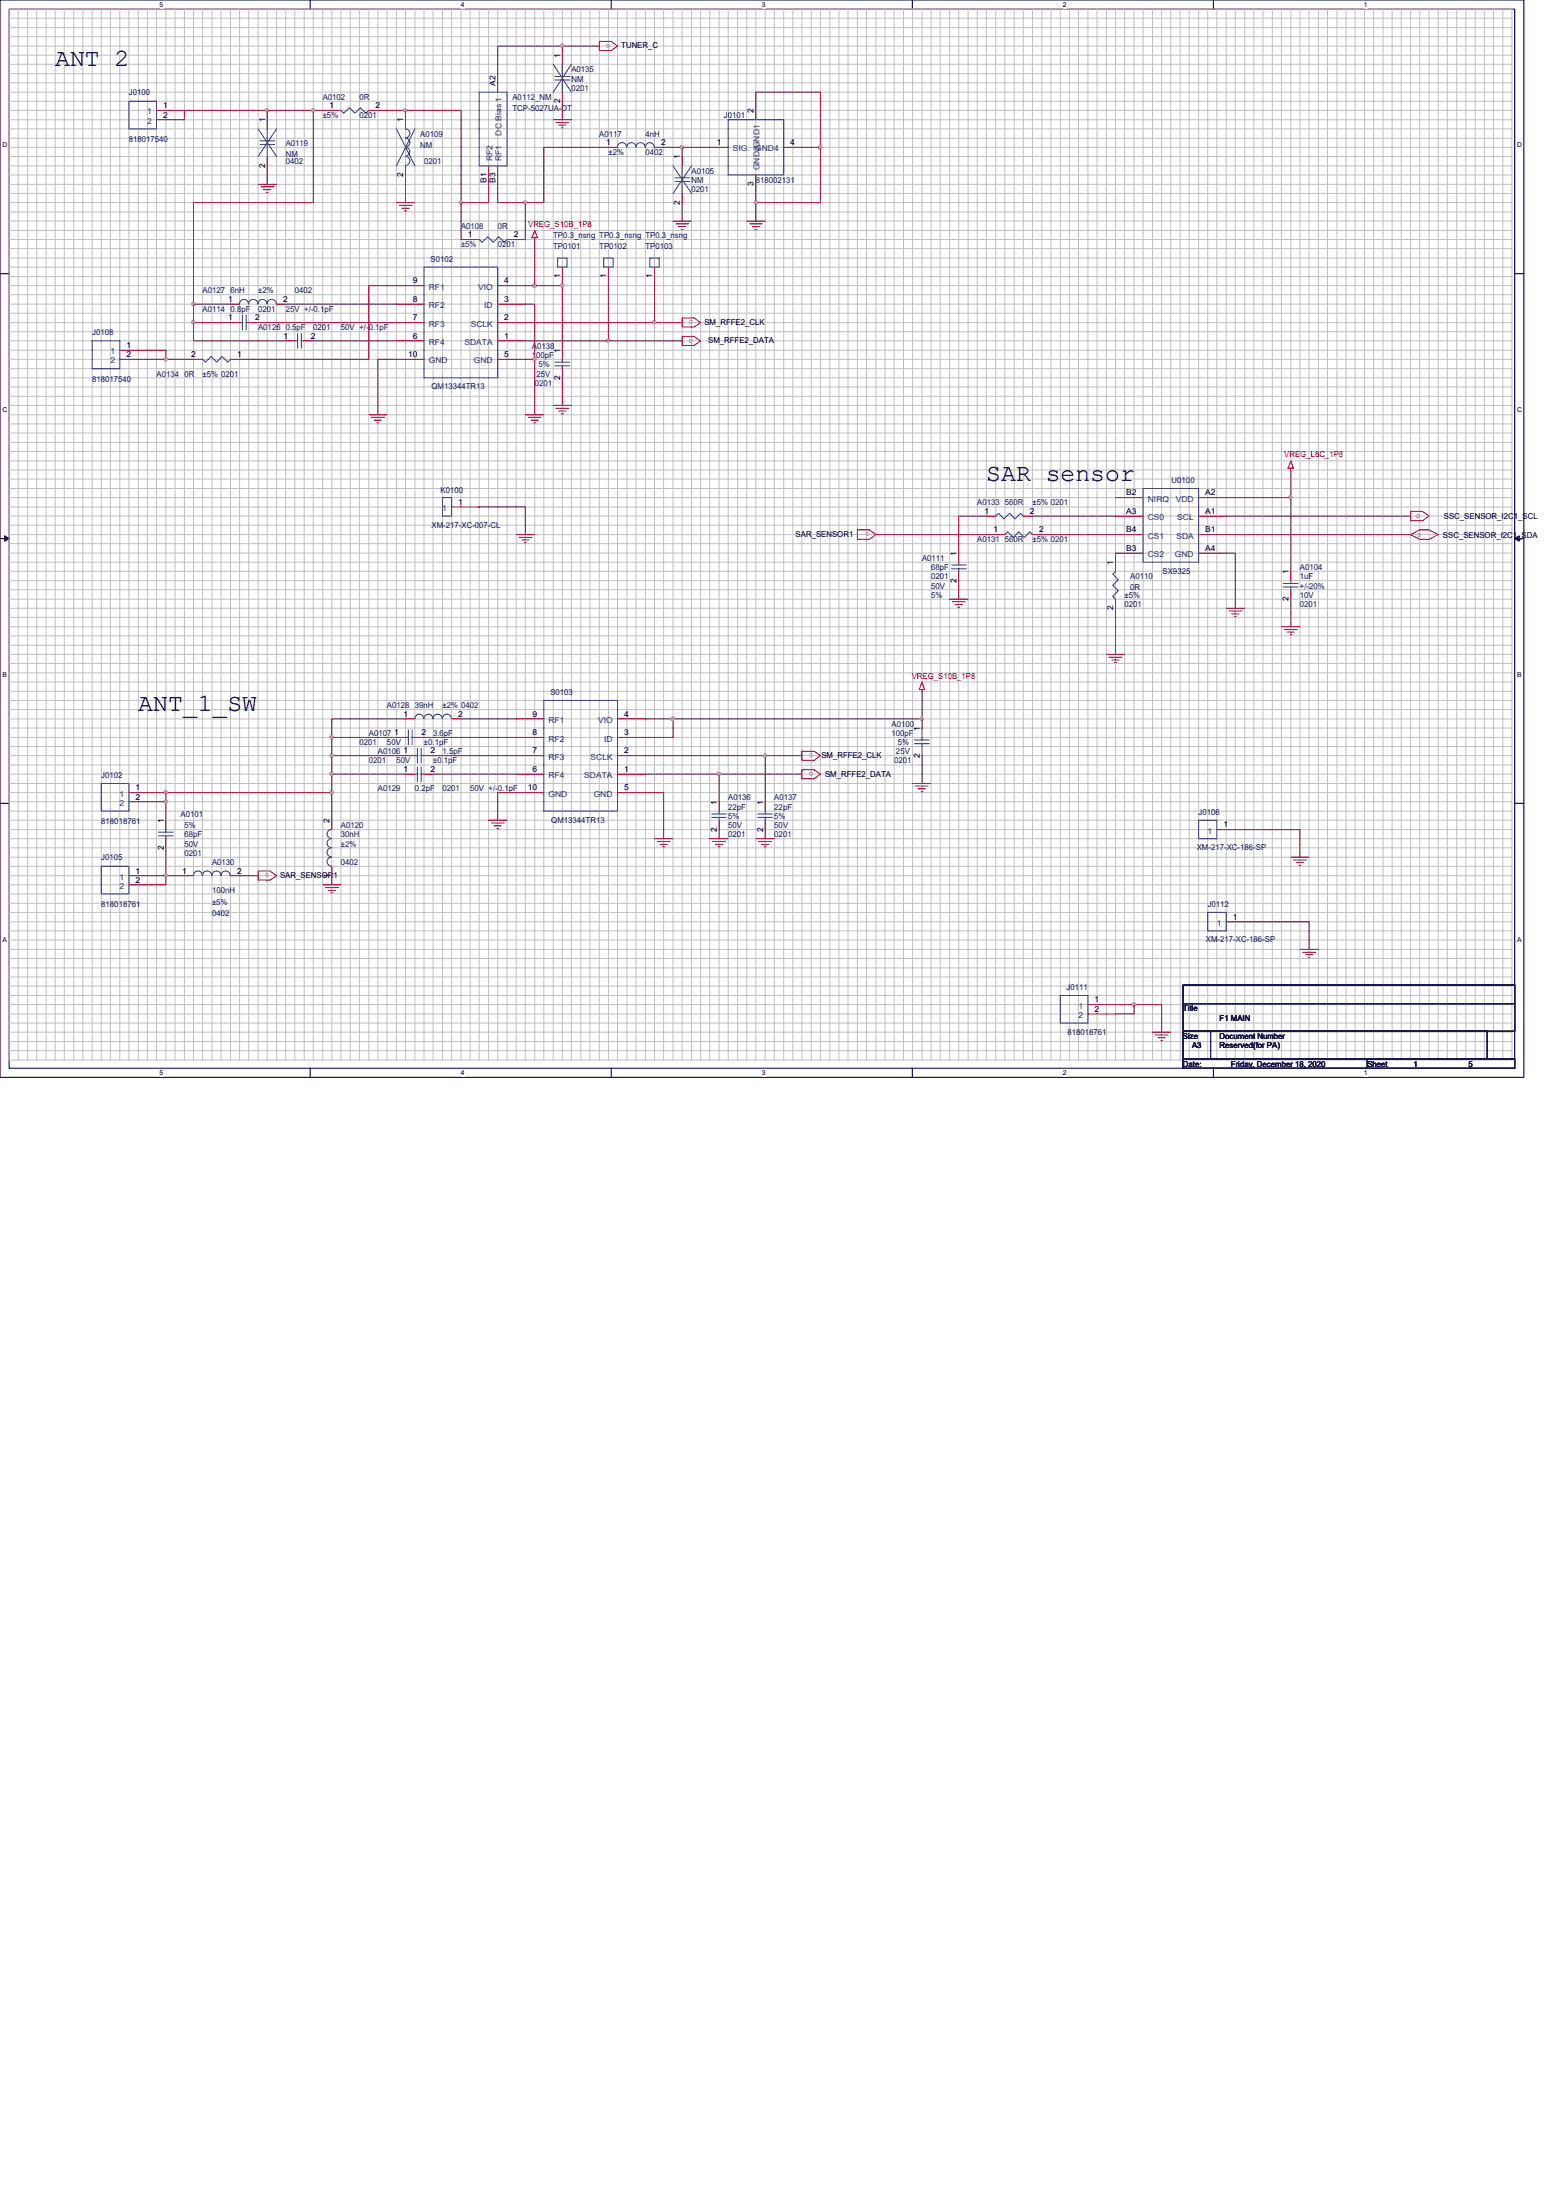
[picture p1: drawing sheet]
<svg xmlns="http://www.w3.org/2000/svg" width="210mm" height="297mm" viewBox="0 0 210 297" stroke-linecap="round" stroke-linejoin="round" font-family="sans-serif">
<path d="M0 0h205.7v145.5h-205.7zM1.2 1.2h203.3v143h-203.3z" fill="none" stroke="#000" stroke-width=".13"/>
<g fill="#fff">
<path d="M21.5 .1h.6v1h-.6z"/>
<path d="M21.5 144.4h.6v1h-.6z"/>
</g>
<path d="M41.9 0v1.2M41.9 144.2v1.3" fill="none" stroke="#000" stroke-width=".13"/>
<g fill="#fff">
<path d="M62.2 .1h.5v1h-.5z"/>
<path d="M62.2 144.4h.5v1h-.5z"/>
</g>
<path d="M82.5 0v1.2M82.5 144.2v1.3" fill="none" stroke="#000" stroke-width=".13"/>
<g fill="#fff">
<path d="M102.8 .1h.5v1h-.5z"/>
<path d="M102.8 144.4h.5v1h-.5z"/>
</g>
<path d="M123.1 0v1.2M123.1 144.2v1.3" fill="none" stroke="#000" stroke-width=".13"/>
<g fill="#fff">
<path d="M143.5 .1h.5v1h-.5z"/>
<path d="M143.5 144.4h.5v1h-.5z"/>
</g>
<path d="M163.8 0v1.2M163.8 144.2v1.3" fill="none" stroke="#000" stroke-width=".13"/>
<g fill="#fff">
<path d="M184.1 .1h.5v1h-.5z"/>
<path d="M184.1 144.4h.5v1h-.5z"/>
<path d="M.3 19.1h.7v1h-.7z"/>
<path d="M204.8 19.1h.6v1h-.6z"/>
<path d="M.3 54.8h.7v1h-.7z"/>
<path d="M204.8 54.8h.6v1h-.6z"/>
</g>
<path d="M0 37h1.2M204.5 37h1.2" fill="none" stroke="#000" stroke-width=".13"/>
<g fill="#fff">
<path d="M.3 90.6h.6v1h-.6z"/>
<path d="M204.8 90.6h.6v1h-.6z"/>
</g>
<path d="M0 72.7h1.2M.6 72.3l.6 .4-.6 .4zM204.5 72.7l.6-.4v.8zM204.5 72.7h1.2" fill="none" stroke="#000" stroke-width=".13"/>
<path d="M.6 72.3l.6 .4-.6 .4zM204.5 72.7l.6-.4v.8z" fill="#000"/>
<g fill="#fff">
<path d="M.3 126.3h.6v1h-.6z"/>
<path d="M204.8 126.3h.6v1h-.6z"/>
</g>
<path d="M0 108.5h1.2M204.5 108.5h1.2M159.7 133h44.8v2.5h-44.8zM159.7 135.5h44.8v3.7h-44.8zM159.7 139.2h3.7v3.8h-3.7zM163.4 139.2h37.3v3.8h-37.3zM159.7 143h24.9v1.2h-24.9zM184.6 143h19.9v1.2h-19.9z" fill="none" stroke="#000" stroke-width=".13"/>
<g fill="none" stroke="#c0c0c0" stroke-width=".13">
<path d="M1.2 1.2h202.9v141.9h-202.9zM1.2 2.5h202.9M1.2 3.7h202.9M1.2 5h202.9M1.2 6.2h202.9M1.2 7.5h202.9M1.2 8.7h202.9M1.2 9.9h202.9M1.2 11.2h202.9M1.2 12.4h202.9M1.2 13.7h202.9M1.2 14.9h202.9"/>
<path d="M1.2 16.2h202.9M1.2 17.4h202.9M1.2 18.7h202.9M1.2 19.9h202.9M2.5 1.2v141.9M3.7 1.2v141.9M5 1.2v141.9M6.2 1.2v141.9M7.5 1.2v141.9M8.7 1.2v141.9M9.9 1.2v141.9M11.2 1.2v141.9"/>
<path d="M12.4 1.2v141.9M13.7 1.2v141.9M14.9 1.2v141.9M16.2 1.2v141.9M17.4 1.2v141.9M18.7 1.2v141.9M19.9 1.2v141.9M21.1 1.2v141.9M22.4 1.2v141.9M23.6 1.2v141.9M24.9 1.2v141.9M26.1 1.2v141.9"/>
<path d="M27.3 1.2v141.9M28.6 1.2v141.9M29.8 1.2v141.9M31.1 1.2v141.9M32.3 1.2v141.9M33.6 1.2v141.9M34.8 1.2v141.9M36.1 1.2v141.9M37.3 1.2v141.9M38.6 1.2v141.9M39.8 1.2v141.9M41.1 1.2v141.9"/>
<path d="M42.3 1.2v141.9M43.6 1.2v141.9M44.8 1.2v141.9M46 1.2v141.9M47.3 1.2v141.9M48.5 1.2v141.9M49.8 1.2v141.9M51 1.2v141.9M52.2 1.2v141.9M53.5 1.2v141.9M54.7 1.2v141.9M56 1.2v141.9"/>
<path d="M57.2 1.2v141.9M58.5 1.2v141.9M59.7 1.2v141.9M61 1.2v141.9M62.2 1.2v141.9M63.5 1.2v141.9M64.7 1.2v141.9M66 1.2v141.9M67.2 1.2v141.9M68.5 1.2v141.9M69.7 1.2v141.9M70.9 1.2v141.9"/>
<path d="M72.2 1.2v141.9M73.4 1.2v141.9M74.7 1.2v141.9M75.9 1.2v141.9M77.1 1.2v141.9M78.4 1.2v141.9M79.6 1.2v141.9M80.9 1.2v141.9M82.1 1.2v141.9M83.4 1.2v141.9M84.6 1.2v141.9M85.9 1.2v141.9"/>
<path d="M87.1 1.2v141.9M88.3 1.2v141.9M89.6 1.2v141.9M90.8 1.2v141.9M92.1 1.2v141.9M93.3 1.2v141.9M94.6 1.2v141.9M95.8 1.2v141.9M97.1 1.2v141.9M98.3 1.2v141.9M99.6 1.2v141.9M100.8 1.2v141.9"/>
<path d="M102 1.2v141.9M103.3 1.2v141.9M104.5 1.2v141.9M105.8 1.2v141.9M107 1.2v141.9M108.2 1.2v141.9M109.5 1.2v141.9M110.7 1.2v141.9M112 1.2v141.9M113.2 1.2v141.9M114.5 1.2v141.9M115.7 1.2v141.9"/>
<path d="M117 1.2v141.9M118.2 1.2v141.9M119.5 1.2v141.9M120.7 1.2v141.9M122 1.2v141.9M123.2 1.2v141.9M124.5 1.2v141.9M125.7 1.2v141.9M126.9 1.2v141.9M128.2 1.2v141.9M129.4 1.2v141.9M130.7 1.2v141.9"/>
<path d="M131.9 1.2v141.9M133.1 1.2v141.9M134.4 1.2v141.9M135.6 1.2v141.9M136.9 1.2v141.9M138.1 1.2v141.9M139.4 1.2v141.9M140.6 1.2v141.9M141.9 1.2v141.9M143.1 1.2v141.9M144.4 1.2v141.9M145.6 1.2v141.9"/>
<path d="M146.9 1.2v141.9M148.1 1.2v141.9M149.4 1.2v141.9M150.6 1.2v141.9M151.8 1.2v141.9M153.1 1.2v141.9M154.3 1.2v141.9M155.6 1.2v141.9M156.8 1.2v141.9M158 1.2v141.9M159.3 1.2v141.9M160.5 1.2v141.9"/>
<path d="M161.8 1.2v141.9M163 1.2v141.9M164.3 1.2v141.9M165.5 1.2v141.9M166.8 1.2v141.9M168 1.2v141.9M169.2 1.2v141.9M170.5 1.2v141.9M171.7 1.2v141.9M173 1.2v141.9M174.2 1.2v141.9M175.5 1.2v141.9"/>
<path d="M176.7 1.2v141.9M178 1.2v141.9M179.2 1.2v141.9M180.5 1.2v141.9M181.7 1.2v141.9M182.9 1.2v141.9M184.2 1.2v141.9M185.4 1.2v141.9M186.7 1.2v141.9M187.9 1.2v141.9M189.1 1.2v141.9M190.4 1.2v141.9"/>
<path d="M191.6 1.2v141.9M192.9 1.2v141.9M194.1 1.2v141.9M195.4 1.2v141.9M196.6 1.2v141.9M197.9 1.2v141.9M199.1 1.2v141.9M200.4 1.2v141.9M201.6 1.2v141.9M202.9 1.2v141.9M1.2 21.1h202.9M1.2 22.4h202.9"/>
<path d="M1.2 23.6h202.9M1.2 24.9h202.9M1.2 26.1h202.9M1.2 27.3h202.9M1.2 28.6h202.9M1.2 29.8h202.9M1.2 31.1h202.9M1.2 32.3h202.9M1.2 33.6h202.9M1.2 34.8h202.9M1.2 36.1h202.9M1.2 37.3h202.9"/>
<path d="M1.2 38.6h202.9M1.2 39.8h202.9M1.2 41.1h202.9M1.2 42.3h202.9M1.2 43.6h202.9M1.2 44.8h202.9M1.2 46h202.9M1.2 47.3h202.9M1.2 48.5h202.9M1.2 49.8h202.9M1.2 51h202.9M1.2 52.2h202.9"/>
<path d="M1.2 53.5h202.9M1.2 54.7h202.9M1.2 56h202.9M1.2 57.2h202.9M1.2 58.5h202.9M1.2 59.7h202.9M1.2 61h202.9M1.2 62.2h202.9M1.2 63.5h202.9M1.2 64.7h202.9M1.2 66h202.9M1.2 67.2h202.9"/>
<path d="M1.2 68.5h202.9M1.2 69.7h202.9M1.2 70.9h202.9M1.2 72.2h202.9M1.2 73.4h202.9M1.2 74.7h202.9M1.2 75.9h202.9M1.2 77.1h202.9M1.2 78.4h202.9M1.2 79.6h202.9M1.2 80.9h202.9M1.2 82.1h202.9"/>
<path d="M1.2 83.4h202.9M1.2 84.6h202.9M1.2 85.9h202.9M1.2 87.1h202.9M1.2 88.3h202.9M1.2 89.6h202.9M1.2 90.8h202.9M1.2 92.1h202.9M1.2 93.3h202.9M1.2 94.6h202.9M1.2 95.8h202.9M1.2 97.1h202.9"/>
<path d="M1.2 98.3h202.9M1.2 99.6h202.9M1.2 100.8h202.9M1.2 102h202.9M1.2 103.3h202.9M1.2 104.5h202.9M1.2 105.8h202.9M1.2 107h202.9M1.2 108.2h202.9M1.2 109.5h202.9M1.2 110.7h202.9M1.2 112h202.9"/>
<path d="M1.2 113.2h202.9M1.2 114.5h202.9M1.2 115.7h202.9M1.2 117h202.9M1.2 118.2h202.9M1.2 119.5h202.9M1.2 120.7h202.9M1.2 122h202.9M1.2 123.2h202.9M1.2 124.5h202.9M1.2 125.7h202.9M1.2 126.9h202.9"/>
<path d="M1.2 128.2h202.9M1.2 129.4h202.9M1.2 130.7h202.9M1.2 131.9h202.9M1.2 133.1h202.9M1.2 134.4h202.9M1.2 135.6h202.9M1.2 136.9h202.9M1.2 138.1h202.9M1.2 139.4h202.9M1.2 140.6h202.9M1.2 141.9h202.9"/>
</g>
<g fill="none" stroke="#f00" stroke-width=".13">
<path d="M21.1 14.9h3.8M21.1 16.2h3.8M36.1 16.2v1.2M44.8 14.9h1.2M49.8 14.9h1.2M54.7 16.2v1.2M67.2 8.7v3.7M74.7 16.2h2.4M75 16.6h1.8M75.4 16.9h1M75.8 17.3h.2M75.9 7.5v1.2"/>
<path d="M75.9 12.4v1.3M80.9 5.6h1.6l.9 .6-.9 .6h-1.6zM82.1 19.9h1.3M88.3 19.9h1.3M97.1 19.9h1.2M102 14.9v1.3M105.8 19.9h1.2M34.8 24.9h2.5M35.2 25.2h1.8M35.6 25.6h1M35.9 26h.3M36.1 21.1v1.3"/>
<path d="M53.5 27.3h2.5M53.5 38.6h3.7M53.9 27.7h1.7M54.2 28.1h1M54.6 28.5h.3M54.7 22.4v1.2M63.5 32.3h1.2M66 22.4v3.7M67.2 22.4v3.7M67.2 38.6h3.7M68.5 32.3h1.2M72.2 31.1l.4 1h-.8z"/>
<path d="M72.2 32.1v.2M75.9 36.1v1.2M82.1 36.1v1.2M88.3 36.1v1.2M90.8 29.8h2.5M91.2 30.2h1.8M91.6 30.6h1M91.9 31h.3M92.1 21.1v1.3M92.1 26.1v1.2M100.8 29.8h2.5M101.2 30.2h1.7"/>
<path d="M101.6 30.6h.9M101.9 31h.3M102 23.6v1.3M16.2 47.3h3.7M16.2 48.5h3.7M26.1 48.5h1.2M31.1 48.5h1.2M31.1 41.1h1.2M31.1 43.6h1.2M33.6 43.6h1.2M37.3 41.1h1.3M38.6 46h1.2"/>
<path d="M41.1 46h1.2M49.8 56h2.4M50.1 56.3h1.8M50.5 56.7h1M50.9 57.1h.2M53.5 46h3.7M53.5 43.6h3.7M53.5 41.1h3.7M53.5 48.5h3.7M67.2 46h3.7M67.2 43.6h3.7M67.2 48.5h3.7"/>
<path d="M67.2 41.1h3.7M70.9 56h2.5M71.3 56.3h1.7M71.7 56.7h1M72.1 57.1h.2M74.7 54.7h2.4M75 55.1h1.8M75.4 55.5h1M75.8 55.9h.2M75.9 47.3v1.2M75.9 49.8v1.2M92.1 42.9h1.6l.9 .7-.9 .6h-1.6z"/>
<path d="M92.1 45.4h1.6l.9 .6-.9 .7h-1.6zM61 68.5h3.7M69.7 72.2h2.5M70.1 72.6h1.7M70.4 72.9h1M70.8 73.3h.2M115.7 71.5h1.6l.9 .7-.9 .6h-1.6zM129.4 74.7v1.2M129.4 77.1v1.3M133.1 69.7h1.3M134.4 72.2h1.2M138.1 69.7h1.3"/>
<path d="M139.4 72.2h1.2M150.6 69.7h3.7M150.6 67.2h3.7M150.6 74.7h3.7M150.6 72.2h3.7M150.6 75.9v1.2M161.8 69.7h3.7M161.8 67.2h3.7M161.8 74.7h3.7M161.8 72.2h3.7M174.2 62.2l.4 1h-.7zM174.2 63.2v.3"/>
<path d="M174.2 77.1v1.3M174.2 79.6v1.3M190.4 69h1.6l.9 .7-.9 .6h-1.6zM190.4 72.2l1.2-.7h1.3l1.2 .7-1.2 .6h-1.3zM53.5 99.6h1.2M54.7 97.1h1.3M56 99.6h1.2M61 97.1h1.2M69.7 99.6h3.7M69.7 97.1h3.7M83.4 97.1h3.7M83.4 99.6h3.7"/>
<path d="M124.5 93.1v.2M124.5 98.3v1.3M124.5 92.1l.3 1h-.7zM128.2 80.9h2.5M128.6 81.2h1.7M128.9 81.6h1M129.3 82h.2M149.4 88.3h2.4M149.7 88.7h1.8M150.1 89.1h1M150.5 89.5h.2M150.6 80.9v1.2"/>
<path d="M165.5 82.1h2.5M165.9 82.5h1.7M166.2 82.9h1.1M166.6 83.2h.3M173 84.6h2.5M173.4 85h1.7M173.7 85.3h1M174.1 85.7h.3M17.4 107h3.7M17.4 108.2h3.7M17.4 118.2h3.7M17.4 119.5h3.7"/>
<path d="M22.4 110.7v1.3M22.4 113.2v1.3M24.9 118.2h1.2M31.1 118.2h1.2M34.8 117.6h1.6l.9 .6-.9 .6h-1.6zM43.6 119.5h2.4M43.9 119.8h1.8M44.8 117v1.2M44.8 110.7v1.3M54.7 102h1.3M54.7 104.5h1.3M57.2 102h1.3"/>
<path d="M57.2 104.5h1.3M66 110.7h2.5M66.3 111.1h1.8M66.7 111.5h1M67.1 111.9h.2M69.7 104.5h3.7M69.7 102h3.7M69.7 107h3.7M83.4 104.5h3.7M83.4 102h3.7M83.4 107h3.7M88.3 113.2h2.5"/>
<path d="M88.7 113.6h1.8M89.1 114h1M89.5 114.3h.2M95.8 113.2h2.5M96.2 113.6h1.7M96.6 114h1M96.9 114.3h.3M97.1 108.2v1.3M97.1 110.7v1.3M102 113.2h2.5M102.4 113.6h1.7M102.8 114h1"/>
<path d="M103.2 114.3h.2M103.3 108.2v1.3M103.3 110.7v1.3M108.2 101.4h1.7l.8 .6-.8 .7h-1.7zM108.2 103.9h1.7l.8 .6-.8 .7h-1.7zM123.2 105.8h2.5M123.6 106.1h1.7M124 106.5h.9M124.3 106.9h.3M124.5 100.8v1.2M164.3 112h3.7M174.2 115.7h2.5"/>
<path d="M174.6 116.1h1.8M175 116.5h1M175.3 116.8h.3M44.3 120.2h1M44.7 120.6h.2M146.9 135.6h3.7M146.9 136.9h3.7M155.6 139.4h2.4M155.9 139.7h1.8M165.5 124.5h3.7M175.5 128.2h2.5M175.9 128.6h1.7"/>
<path d="M176.2 128.9h1M176.6 129.3h.2M156.3 140.1h1M156.7 140.5h.2"/>
</g>
<g fill="none" stroke="#00f" stroke-width=".13">
<path d="M17.4 13.7h3.7v3.7h-3.7zM34.8 17.4l2.5 3.7M35.1 19h2M35.1 19.5h2M36.1 17.4v1.6M36.1 19.5v1.6M37.3 17.4l-2.5 3.7M46 14.9l.4 .4 .8-.7 .7 .7 .7-.7 .8 .7 .4-.4M53.5 17.4l2.5 5M54.7 17.4a.61 .61 0 0 1 .6 .6 .61 .61 0 0 1-.6 .6M54.7 18.7a.59 .59 0 0 1 .6 .6 .59 .59 0 0 1-.6 .6M54.7 19.9a.59 .59 0 0 1 .6 .6 .59 .59 0 0 1-.6 .6"/>
<path d="M56 17.4l-2.5 5M64.7 12.4h3.8v10h-3.8zM74.7 8.7l2.4 3.7M74.9 10.3h2M74.9 10.8h2M75.9 8.7v1.6M75.9 10.8v1.6M77.1 8.7l-2.4 3.7M84.6 19.9a.61 .61 0 0 0-.7-.6 .61 .61 0 0 0-.5 .6M85.8 19.9a.59 .59 0 0 0-.6-.6 .59 .59 0 0 0-.6 .6M87.1 19.9a.61 .61 0 0 0-.7-.6 .61 .61 0 0 0-.5 .6M88.3 19.9a.59 .59 0 0 0-.6-.6 .59 .59 0 0 0-.6 .6"/>
<path d="M98.3 16.2h7.5v7.4h-7.5zM54.7 21.1a.61 .61 0 0 1 .6 .6 .61 .61 0 0 1-.6 .7M57.2 36.1h10v14.9h-10zM64.7 32.3l.4 .4 .7-.7 .8 .7 .7-.7 .8 .7 .4-.4M75.3 34.8h1.2v1.3h-1.2zM81.5 34.8h1.3v1.3h-1.3zM87.7 34.8h1.3v1.3h-1.3zM90.8 22.4l2.5 3.7M91.1 24h2M91.1 24.5h2M92.1 22.4v1.6M92.1 24.5v1.6"/>
<path d="M93.3 22.4l-2.5 3.7M12.4 46h3.8v3.8h-3.8zM27.3 48.5l.4 .4 .8-.8 .8 .8 .7-.8 .7 .8 .4-.4M32.3 43.6h.4M32.7 42.5v2M33.2 42.5v2M33.2 43.6h.4M33.5 41a.59 .59 0 0 0-.6-.6 .59 .59 0 0 0-.6 .7M34.8 41a.61 .61 0 0 0-.6-.6 .61 .61 0 0 0-.6 .7M36 41a.59 .59 0 0 0-.6-.6 .59 .59 0 0 0-.6 .7M37.3 41a.61 .61 0 0 0-.6-.6 .61 .61 0 0 0-.6 .7M39.8 46h.4"/>
<path d="M40.2 45v2M40.7 45v2M40.7 46h.4M74.9 48.9h2M74.9 49.4h2M75.9 48.5v.4M75.9 49.4v.4M59.7 67.2h1.3v2.5h-1.3zM128.4 76.3h2M128.4 76.8h2M129.4 75.9v.4M129.4 76.8v.3"/>
<path d="M134.4 69.7l.4-.4 .7 .8 .8-.8 .7 .8 .8-.8 .3 .4M135.6 72.2l.4-.4 .8 .8 .7-.8 .8 .8 .7-.8 .4 .4M150.6 77.1l-.4 .4 .8 .8-.8 .7 .8 .8-.8 .7 .4 .4M154.3 66h7.5v9.9h-7.5zM173.2 78.8h2M173.2 79.2h2M174.2 78.4v.4M174.2 79.2v.4M54.7 99.6h.4M55.1 98.6v1.9M55.6 98.6v1.9M55.6 99.6h.4"/>
<path d="M57.2 97a.59 .59 0 0 0-.6-.6 .59 .59 0 0 0-.6 .7M58.4 97a.59 .59 0 0 0-.6-.6 .59 .59 0 0 0-.6 .7M59.7 97a.61 .61 0 0 0-.6-.6 .61 .61 0 0 0-.6 .7M60.9 97a.59 .59 0 0 0-.6-.6 .59 .59 0 0 0-.6 .7M73.4 94.6h10v14.9h-10zM123.4 99.9h2M124.5 99.6v.3M13.7 105.8h3.7v3.7h-3.7zM13.7 117h3.7v3.7h-3.7zM21.4 112.4h2M21.4 112.9h2M22.4 112v.4"/>
<path d="M22.4 112.9v.3M27.3 118.2a.57 .57 0 0 0-.6-.6 .57 .57 0 0 0-.6 .6M28.5 118.2a.59 .59 0 0 0-.6-.6 .59 .59 0 0 0-.6 .6M29.8 118.2a.57 .57 0 0 0-.6-.6 .57 .57 0 0 0-.6 .6M31 118.2a.59 .59 0 0 0-.6-.6 .59 .59 0 0 0-.6 .6M44.8 115.7a.59 .59 0 0 0-.6 .6 .59 .59 0 0 0 .5 .6M44.8 114.5a.61 .61 0 0 0-.6 .6 .61 .61 0 0 0 .5 .6M44.8 113.2a.59 .59 0 0 0-.6 .6 .59 .59 0 0 0 .5 .6M44.8 112a.59 .59 0 0 0-.6 .6 .59 .59 0 0 0 .5 .6M56 102h.3M56 104.5h.3M56.3 101v2"/>
<path d="M56.3 103.5v2M56.9 101v2M56.9 102h.3M56.9 103.5v2M56.9 104.5h.3M96.1 109.9h1.9M96.1 110.4h1.9M97.1 109.5v.4M97.1 110.4v.3M102.3 109.9h2M102.3 110.4h2M103.3 109.5v.4"/>
<path d="M103.3 110.4v.3M123.4 100.4h2M124.5 100.4v.4M161.8 110.7h2.5v2.5h-2.5zM143.1 134.4h3.8v3.7h-3.8zM163 123.2h2.5v2.5h-2.5z"/>
</g>
<path d="M75.9 6.2h-8.7v2.5M75.9 6.2v1.3M75.9 6.2h5" fill="none" stroke="#800040" stroke-width=".13"/>
<path d="M75.7 6h.3l.1 .2-.1 .1-.1 .1-.2-.1z" fill-rule="evenodd" fill="#f0f"/>
<path d="M75.7 6h.3l.1 .2-.1 .1-.1 .1-.2-.1z" fill="none" stroke="#f0f" stroke-width=".13"/>
<path d="M75.9 13.7v2.5M102 14.9v-2.5h8.7v7.5" fill="none" stroke="#800040" stroke-width=".13"/>
<path d="M110.5 19.7h.4l.1 .2-.1 .1-.2 .1-.2-.1z" fill-rule="evenodd" fill="#f0f"/>
<path d="M110.5 19.7h.4l.1 .2-.1 .1-.2 .1-.2-.1z" fill="none" stroke="#f0f" stroke-width=".13"/>
<path d="M36.1 14.9h-11.2v1.3" fill="none" stroke="#800040" stroke-width=".13"/>
<path d="M35.9 14.7h.3l.1 .2-.1 .1-.2 .1-.1-.1z" fill-rule="evenodd" fill="#f0f"/>
<path d="M35.9 14.7h.3l.1 .2-.1 .1-.2 .1-.1-.1z" fill="none" stroke="#f0f" stroke-width=".13"/>
<path d="M42.3 14.9h-6.2v1.3M42.3 14.9v12.4M42.3 14.9h2.5" fill="none" stroke="#800040" stroke-width=".13"/>
<path d="M42.1 14.7h.3l.1 .2-.1 .1-.2 .1-.1-.1z" fill-rule="evenodd" fill="#f0f"/>
<path d="M42.1 14.7h.3l.1 .2-.1 .1-.2 .1-.1-.1z" fill="none" stroke="#f0f" stroke-width=".13"/>
<path d="M51 14.9h3.7" fill="none" stroke="#800040" stroke-width=".13"/>
<path d="M54.5 14.7h.4v.2v.1l-.2 .1-.2-.1z" fill-rule="evenodd" fill="#f0f"/>
<path d="M54.5 14.7h.4v.2v.1l-.2 .1-.2-.1z" fill="none" stroke="#f0f" stroke-width=".13"/>
<path d="M54.7 16.2v-1.3h7.5v12.4" fill="none" stroke="#800040" stroke-width=".13"/>
<path d="M62 27.2h.3l.1 .1-.1 .2-.1 .1-.2-.1z" fill-rule="evenodd" fill="#f0f"/>
<path d="M62 27.2h.3l.1 .1-.1 .2-.1 .1-.2-.1z" fill="none" stroke="#f0f" stroke-width=".13"/>
<path d="M82.1 19.9h-8.7v7.4M89.6 19.9h2.5" fill="none" stroke="#800040" stroke-width=".13"/>
<path d="M91.9 19.7h.3l.1 .2-.1 .1-.2 .1-.1-.1z" fill-rule="evenodd" fill="#f0f"/>
<path d="M91.9 19.7h.3l.1 .2-.1 .1-.2 .1-.1-.1z" fill="none" stroke="#f0f" stroke-width=".13"/>
<path d="M97.1 19.9h-5v1.2M107 19.9h3.7v7.4M26.1 27.3v13.8M36.1 22.4v2.5M54.7 23.6v3.7M66 26.1v1.2M67.2 26.1v1.2M102 24.9v2.4" fill="none" stroke="#800040" stroke-width=".13"/>
<path d="M25.9 40.9h.4v.1v.2l-.2 .1-.2-.1z" fill-rule="evenodd" fill="#f0f"/>
<path d="M25.9 40.9h.4v.1v.2l-.2 .1-.2-.1z" fill="none" stroke="#f0f" stroke-width=".13"/>
<path d="M26.1 27.3h16.2M66 27.3h-3.8v5M67.2 27.3h6.2M70.9 27.3v5" fill="none" stroke="#800040" stroke-width=".13"/>
<path d="M70.8 27.2h.2l.1 .1-.1 .2-.1 .1-.1-.1z" fill-rule="evenodd" fill="#f0f"/>
<path d="M70.8 27.2h.2l.1 .1-.1 .2-.1 .1-.1-.1z" fill="none" stroke="#f0f" stroke-width=".13"/>
<path d="M92.1 27.3v2.5M110.7 27.3h-8.7v2.5" fill="none" stroke="#800040" stroke-width=".13"/>
<path d="M101.9 27.2h.3v.1v.2l-.2 .1-.1-.1z" fill-rule="evenodd" fill="#f0f"/>
<path d="M101.9 27.2h.3v.1v.2l-.2 .1-.1-.1z" fill="none" stroke="#f0f" stroke-width=".13"/>
<path d="M62.2 32.3h1.3M69.7 32.3h1.2M72.2 32.3v6.3" fill="none" stroke="#800040" stroke-width=".13"/>
<path d="M72 38.4h.3l.1 .1-.1 .2-.2 .1-.1-.1z" fill-rule="evenodd" fill="#f0f"/>
<path d="M72 38.4h.3l.1 .1-.1 .2-.2 .1-.1-.1z" fill="none" stroke="#f0f" stroke-width=".13"/>
<path d="M75.9 37.3v1.3" fill="none" stroke="#800040" stroke-width=".13"/>
<path d="M75.7 38.4h.3l.1 .1-.1 .2-.1 .1-.2-.1z" fill-rule="evenodd" fill="#f0f"/>
<path d="M75.7 38.4h.3l.1 .1-.1 .2-.1 .1-.2-.1z" fill="none" stroke="#f0f" stroke-width=".13"/>
<path d="M82.1 37.3v8.7" fill="none" stroke="#800040" stroke-width=".13"/>
<path d="M81.9 45.9h.4v.1v.2h-.2h-.2z" fill-rule="evenodd" fill="#f0f"/>
<path d="M81.9 45.9h.4v.1v.2h-.2h-.2z" fill="none" stroke="#f0f" stroke-width=".13"/>
<path d="M88.3 37.3v6.3" fill="none" stroke="#800040" stroke-width=".13"/>
<path d="M88.2 43.4h.3l.1 .1-.1 .2h-.2h-.1z" fill-rule="evenodd" fill="#f0f"/>
<path d="M88.2 43.4h.3l.1 .1-.1 .2h-.2h-.1z" fill="none" stroke="#f0f" stroke-width=".13"/>
<path d="M53.5 38.6h-3.7v9.9M70.9 38.6h5v8.7M31.1 41.1h-5v2.5h5M38.6 41.1h14.9M70.9 41.1h1.3v7.4" fill="none" stroke="#800040" stroke-width=".13"/>
<path d="M25.9 43.4h.4v.1v.2h-.2h-.2z" fill-rule="evenodd" fill="#f0f"/>
<path d="M25.9 43.4h.4v.1v.2h-.2h-.2z" fill="none" stroke="#f0f" stroke-width=".13"/>
<path d="M19.9 47.3h2.5v1.2M19.9 48.5h2.5M22.4 48.5h3.7M26.1 43.6v2.4h12.5M34.8 43.6h18.7M42.3 46h11.2M70.9 43.6h21.2M70.9 46h21.2" fill="none" stroke="#800040" stroke-width=".13"/>
<path d="M22.2 48.3h.3l.1 .2-.1 .1-.1 .1-.2-.1z" fill-rule="evenodd" fill="#f0f"/>
<path d="M22.2 48.3h.3l.1 .2-.1 .1-.1 .1-.2-.1z" fill="none" stroke="#f0f" stroke-width=".13"/>
<path d="M32.3 48.5h17.5M53.5 48.5h-2.5v7.5M70.9 48.5h1.3v7.5" fill="none" stroke="#800040" stroke-width=".13"/>
<path d="M72 48.3h.3l.1 .2-.1 .1-.2 .1-.1-.1z" fill-rule="evenodd" fill="#f0f"/>
<path d="M72 48.3h.3l.1 .2-.1 .1-.2 .1-.1-.1z" fill="none" stroke="#f0f" stroke-width=".13"/>
<path d="M75.9 51v3.7M165.5 67.2h8.7M174.2 63.5v3.7M174.2 67.2v9.9" fill="none" stroke="#800040" stroke-width=".13"/>
<path d="M174 67h.3l.1 .1-.1 .2-.1 .1-.2-.1z" fill-rule="evenodd" fill="#f0f"/>
<path d="M174 67h.3l.1 .1-.1 .2-.1 .1-.2-.1z" fill="none" stroke="#f0f" stroke-width=".13"/>
<g fill="none" stroke="#800040" stroke-width=".13">
<path d="M64.7 68.5h6.2v3.7M118.2 72.2h16.2M129.4 78.4v2.5M133.1 69.7h-3.7v5M139.4 69.7h11.2M140.6 72.2h10M150.6 74.7v1.2M165.5 74.7h1.3v7.4M165.5 69.7h24.9M165.5 72.2h24.9M54.7 97.1h-9.9v2.5M62.2 97.1h7.5"/>
<path d="M87.1 97.1h3.7M90.8 97.1v2.5M124.5 93.3v3.8h-33.7M150.6 82.1v6.2M174.2 80.9v3.7"/>
</g>
<path d="M124.3 96.9h.3v.1v.2l-.2 .1-.1-.1z" fill-rule="evenodd" fill="#f0f"/>
<path d="M124.3 96.9h.3v.1v.2l-.2 .1-.1-.1z" fill="none" stroke="#f0f" stroke-width=".13"/>
<path d="M90.7 96.9h.3l.1 .1-.1 .2-.2 .1-.1-.1z" fill-rule="evenodd" fill="#f0f"/>
<path d="M90.7 96.9h.3l.1 .1-.1 .2-.2 .1-.1-.1z" fill="none" stroke="#f0f" stroke-width=".13"/>
<path d="M53.5 99.6h-8.7v2.4M124.5 97.1v1.2" fill="none" stroke="#800040" stroke-width=".13"/>
<path d="M44.6 99.4h.3l.1 .1-.1 .2h-.2h-.1z" fill-rule="evenodd" fill="#f0f"/>
<path d="M44.6 99.4h.3l.1 .1-.1 .2h-.2h-.1z" fill="none" stroke="#f0f" stroke-width=".13"/>
<path d="M57.2 99.6h12.5M87.1 99.6h3.7M44.8 102h9.9" fill="none" stroke="#800040" stroke-width=".13"/>
<path d="M44.6 101.9h.3l.1 .1-.1 .2h-.2h-.1z" fill-rule="evenodd" fill="#f0f"/>
<path d="M44.6 101.9h.3l.1 .1-.1 .2h-.2h-.1z" fill="none" stroke="#f0f" stroke-width=".13"/>
<path d="M44.8 102v2.5M58.5 102h11.2M87.1 102h21.1" fill="none" stroke="#800040" stroke-width=".13"/>
<path d="M103.1 101.9h.3l.1 .1-.1 .2h-.1h-.2z" fill-rule="evenodd" fill="#f0f"/>
<path d="M103.1 101.9h.3l.1 .1-.1 .2h-.1h-.2z" fill="none" stroke="#f0f" stroke-width=".13"/>
<path d="M54.7 104.5h-9.9v2.5M103.3 102v6.2M124.5 102v3.8" fill="none" stroke="#800040" stroke-width=".13"/>
<path d="M44.6 104.3h.3l.1 .2-.1 .2h-.2h-.1z" fill-rule="evenodd" fill="#f0f"/>
<path d="M44.6 104.3h.3l.1 .2-.1 .2h-.2h-.1z" fill="none" stroke="#f0f" stroke-width=".13"/>
<path d="M58.5 104.5h11.2M87.1 104.5h21.1" fill="none" stroke="#800040" stroke-width=".13"/>
<path d="M96.9 104.3h.3l.1 .2-.1 .2h-.2h-.1z" fill-rule="evenodd" fill="#f0f"/>
<path d="M96.9 104.3h.3l.1 .2-.1 .2h-.2h-.1z" fill="none" stroke="#f0f" stroke-width=".13"/>
<path d="M21.1 107h23.7M97.1 104.5v3.7" fill="none" stroke="#800040" stroke-width=".13"/>
<path d="M22.2 106.8h.3l.1 .2-.1 .2h-.1h-.2z" fill-rule="evenodd" fill="#f0f"/>
<path d="M22.2 106.8h.3l.1 .2-.1 .2h-.1h-.2z" fill="none" stroke="#f0f" stroke-width=".13"/>
<path d="M22.4 107v1.2M44.8 107v3.7" fill="none" stroke="#800040" stroke-width=".13"/>
<path d="M44.6 106.8h.3l.1 .2-.1 .2h-.2h-.1z" fill-rule="evenodd" fill="#f0f"/>
<path d="M44.6 106.8h.3l.1 .2-.1 .2h-.2h-.1z" fill="none" stroke="#f0f" stroke-width=".13"/>
<path d="M21.1 108.2h1.3v2.5M69.7 107h-2.5v3.7M87.1 107h2.5v6.2" fill="none" stroke="#800040" stroke-width=".13"/>
<path d="M22.2 108.1h.3l.1 .1-.1 .2-.1 .1-.2-.1z" fill-rule="evenodd" fill="#f0f"/>
<path d="M22.2 108.1h.3l.1 .1-.1 .2-.1 .1-.2-.1z" fill="none" stroke="#f0f" stroke-width=".13"/>
<path d="M22.4 114.5v3.7h-1.3M24.9 118.2h-2.5v1.3M97.1 112v1.2M103.3 112v1.2M168 112h7.5v3.7" fill="none" stroke="#800040" stroke-width=".13"/>
<path d="M22.2 118h.3l.1 .2-.1 .1-.1 .1-.2-.1z" fill-rule="evenodd" fill="#f0f"/>
<path d="M22.2 118h.3l.1 .2-.1 .1-.1 .1-.2-.1z" fill="none" stroke="#f0f" stroke-width=".13"/>
<path d="M21.1 119.5h1.3M32.3 118.2h2.5M44.8 118.2v1.3M150.6 135.6h6.2M169.2 124.5h7.5v3.7" fill="none" stroke="#800040" stroke-width=".13"/>
<path d="M152.9 135.4h.3l.1 .2-.1 .2h-.2h-.1z" fill-rule="evenodd" fill="#f0f"/>
<path d="M152.9 135.4h.3l.1 .2-.1 .2h-.2h-.1z" fill="none" stroke="#f0f" stroke-width=".13"/>
<path d="M153.1 135.6v1.3h-2.5M156.8 135.6v3.8" fill="none" stroke="#800040" stroke-width=".13"/>
<path d="M75.7 6h.3l.1 .2-.1 .1-.1 .1-.2-.1z" fill-rule="evenodd" fill="#f0f"/>
<path d="M75.7 6h.3l.1 .2-.1 .1-.1 .1-.2-.1z" fill="none" stroke="#f0f" stroke-width=".13"/>
<path d="M110.5 19.7h.4l.1 .2-.1 .1-.2 .1-.2-.1z" fill-rule="evenodd" fill="#f0f"/>
<path d="M110.5 19.7h.4l.1 .2-.1 .1-.2 .1-.2-.1z" fill="none" stroke="#f0f" stroke-width=".13"/>
<path d="M35.9 14.7h.3l.1 .2-.1 .1-.2 .1-.1-.1z" fill-rule="evenodd" fill="#f0f"/>
<path d="M35.9 14.7h.3l.1 .2-.1 .1-.2 .1-.1-.1z" fill="none" stroke="#f0f" stroke-width=".13"/>
<path d="M42.1 14.7h.3l.1 .2-.1 .1-.2 .1-.1-.1z" fill-rule="evenodd" fill="#f0f"/>
<path d="M42.1 14.7h.3l.1 .2-.1 .1-.2 .1-.1-.1z" fill="none" stroke="#f0f" stroke-width=".13"/>
<path d="M54.5 14.7h.4v.2v.1l-.2 .1-.2-.1z" fill-rule="evenodd" fill="#f0f"/>
<path d="M54.5 14.7h.4v.2v.1l-.2 .1-.2-.1z" fill="none" stroke="#f0f" stroke-width=".13"/>
<path d="M62 27.2h.3l.1 .1-.1 .2-.1 .1-.2-.1z" fill-rule="evenodd" fill="#f0f"/>
<path d="M62 27.2h.3l.1 .1-.1 .2-.1 .1-.2-.1z" fill="none" stroke="#f0f" stroke-width=".13"/>
<path d="M91.9 19.7h.3l.1 .2-.1 .1-.2 .1-.1-.1z" fill-rule="evenodd" fill="#f0f"/>
<path d="M91.9 19.7h.3l.1 .2-.1 .1-.2 .1-.1-.1z" fill="none" stroke="#f0f" stroke-width=".13"/>
<path d="M25.9 40.9h.4v.1v.2l-.2 .1-.2-.1z" fill-rule="evenodd" fill="#f0f"/>
<path d="M25.9 40.9h.4v.1v.2l-.2 .1-.2-.1z" fill="none" stroke="#f0f" stroke-width=".13"/>
<path d="M70.8 27.2h.2l.1 .1-.1 .2-.1 .1-.1-.1z" fill-rule="evenodd" fill="#f0f"/>
<path d="M70.8 27.2h.2l.1 .1-.1 .2-.1 .1-.1-.1z" fill="none" stroke="#f0f" stroke-width=".13"/>
<path d="M101.9 27.2h.3v.1v.2l-.2 .1-.1-.1z" fill-rule="evenodd" fill="#f0f"/>
<path d="M101.9 27.2h.3v.1v.2l-.2 .1-.1-.1z" fill="none" stroke="#f0f" stroke-width=".13"/>
<path d="M72 38.4h.3l.1 .1-.1 .2-.2 .1-.1-.1z" fill-rule="evenodd" fill="#f0f"/>
<path d="M72 38.4h.3l.1 .1-.1 .2-.2 .1-.1-.1z" fill="none" stroke="#f0f" stroke-width=".13"/>
<path d="M75.7 38.4h.3l.1 .1-.1 .2-.1 .1-.2-.1z" fill-rule="evenodd" fill="#f0f"/>
<path d="M75.7 38.4h.3l.1 .1-.1 .2-.1 .1-.2-.1z" fill="none" stroke="#f0f" stroke-width=".13"/>
<path d="M81.9 45.9h.4v.1v.2h-.2h-.2z" fill-rule="evenodd" fill="#f0f"/>
<path d="M81.9 45.9h.4v.1v.2h-.2h-.2z" fill="none" stroke="#f0f" stroke-width=".13"/>
<path d="M88.2 43.4h.3l.1 .1-.1 .2h-.2h-.1z" fill-rule="evenodd" fill="#f0f"/>
<path d="M88.2 43.4h.3l.1 .1-.1 .2h-.2h-.1z" fill="none" stroke="#f0f" stroke-width=".13"/>
<path d="M25.9 43.4h.4v.1v.2h-.2h-.2z" fill-rule="evenodd" fill="#f0f"/>
<path d="M25.9 43.4h.4v.1v.2h-.2h-.2z" fill="none" stroke="#f0f" stroke-width=".13"/>
<path d="M22.2 48.3h.3l.1 .2-.1 .1-.1 .1-.2-.1z" fill-rule="evenodd" fill="#f0f"/>
<path d="M22.2 48.3h.3l.1 .2-.1 .1-.1 .1-.2-.1z" fill="none" stroke="#f0f" stroke-width=".13"/>
<path d="M72 48.3h.3l.1 .2-.1 .1-.2 .1-.1-.1z" fill-rule="evenodd" fill="#f0f"/>
<path d="M72 48.3h.3l.1 .2-.1 .1-.2 .1-.1-.1z" fill="none" stroke="#f0f" stroke-width=".13"/>
<path d="M174 67h.3l.1 .1-.1 .2-.1 .1-.2-.1z" fill-rule="evenodd" fill="#f0f"/>
<path d="M174 67h.3l.1 .1-.1 .2-.1 .1-.2-.1z" fill="none" stroke="#f0f" stroke-width=".13"/>
<path d="M124.3 96.9h.3v.1v.2l-.2 .1-.1-.1z" fill-rule="evenodd" fill="#f0f"/>
<path d="M124.3 96.9h.3v.1v.2l-.2 .1-.1-.1z" fill="none" stroke="#f0f" stroke-width=".13"/>
<path d="M90.7 96.9h.3l.1 .1-.1 .2-.2 .1-.1-.1z" fill-rule="evenodd" fill="#f0f"/>
<path d="M90.7 96.9h.3l.1 .1-.1 .2-.2 .1-.1-.1z" fill="none" stroke="#f0f" stroke-width=".13"/>
<path d="M44.6 99.4h.3l.1 .1-.1 .2h-.2h-.1z" fill-rule="evenodd" fill="#f0f"/>
<path d="M44.6 99.4h.3l.1 .1-.1 .2h-.2h-.1z" fill="none" stroke="#f0f" stroke-width=".13"/>
<path d="M44.6 101.9h.3l.1 .1-.1 .2h-.2h-.1z" fill-rule="evenodd" fill="#f0f"/>
<path d="M44.6 101.9h.3l.1 .1-.1 .2h-.2h-.1z" fill="none" stroke="#f0f" stroke-width=".13"/>
<path d="M103.1 101.9h.3l.1 .1-.1 .2h-.1h-.2z" fill-rule="evenodd" fill="#f0f"/>
<path d="M103.1 101.9h.3l.1 .1-.1 .2h-.1h-.2z" fill="none" stroke="#f0f" stroke-width=".13"/>
<path d="M44.6 104.3h.3l.1 .2-.1 .2h-.2h-.1z" fill-rule="evenodd" fill="#f0f"/>
<path d="M44.6 104.3h.3l.1 .2-.1 .2h-.2h-.1z" fill="none" stroke="#f0f" stroke-width=".13"/>
<path d="M96.9 104.3h.3l.1 .2-.1 .2h-.2h-.1z" fill-rule="evenodd" fill="#f0f"/>
<path d="M96.9 104.3h.3l.1 .2-.1 .2h-.2h-.1z" fill="none" stroke="#f0f" stroke-width=".13"/>
<path d="M22.2 106.8h.3l.1 .2-.1 .2h-.1h-.2z" fill-rule="evenodd" fill="#f0f"/>
<path d="M22.2 106.8h.3l.1 .2-.1 .2h-.1h-.2z" fill="none" stroke="#f0f" stroke-width=".13"/>
<path d="M44.6 106.8h.3l.1 .2-.1 .2h-.2h-.1z" fill-rule="evenodd" fill="#f0f"/>
<path d="M44.6 106.8h.3l.1 .2-.1 .2h-.2h-.1z" fill="none" stroke="#f0f" stroke-width=".13"/>
<path d="M22.2 108.1h.3l.1 .1-.1 .2-.1 .1-.2-.1z" fill-rule="evenodd" fill="#f0f"/>
<path d="M22.2 108.1h.3l.1 .1-.1 .2-.1 .1-.2-.1z" fill="none" stroke="#f0f" stroke-width=".13"/>
<path d="M22.2 118h.3l.1 .2-.1 .1-.1 .1-.2-.1z" fill-rule="evenodd" fill="#f0f"/>
<path d="M22.2 118h.3l.1 .2-.1 .1-.1 .1-.2-.1z" fill="none" stroke="#f0f" stroke-width=".13"/>
<path d="M152.9 135.4h.3l.1 .2-.1 .2h-.2h-.1z" fill-rule="evenodd" fill="#f0f"/>
<path d="M152.9 135.4h.3l.1 .2-.1 .2h-.2h-.1z" fill="none" stroke="#f0f" stroke-width=".13"/>
<g font-size="3.3">
<text x="7.5" y="8.9">ANT 2</text>
<text x="133.1" y="64.9">SAR sensor</text>
<text x="18.7" y="96">ANT_1_SW</text>
</g>
<g font-size="1.1" fill="#f00">
<text x="82.4" y="5.9" transform="rotate(-180 82.4 5.9)">o</text>
<text x="71.3" y="30.6">VREG_S10B_1P8</text>
<text x="93.6" y="43.2" transform="rotate(-180 93.6 43.2)">o</text>
<text x="93.6" y="45.7" transform="rotate(-180 93.6 45.7)">o</text>
<text x="173.4" y="61.8">VREG_L8C_1P8</text>
<text x="117.3" y="71.9" transform="rotate(-180 117.3 71.9)">o</text>
<text x="191.1" y="70">o</text>
<text x="191.3" y="72.5">o</text>
<text x="123.1" y="91.7">VREG_S10B_1P8</text>
<text x="109.8" y="101.7" transform="rotate(-180 109.8 101.7)">o</text>
<text x="109.8" y="104.2" transform="rotate(-180 109.8 104.2)">o</text>
<text x="36.3" y="117.9" transform="rotate(-180 36.3 117.9)">o</text>
</g>
<g font-size="1.1">
<text x="66.9" y="11.6" transform="rotate(-90 66.9 11.6)">A2</text>
<text x="75.6" y="7.8" transform="rotate(-90 75.6 7.8)">1</text>
<text x="83.9" y="6.5">TUNER_C</text>
<text x="22" y="14.6">1</text>
<text x="22" y="15.9">2</text>
<text x="35.8" y="16.5" transform="rotate(-90 35.8 16.5)">1</text>
<text x="44.5" y="14.6">1</text>
<text x="50.7" y="14.6">2</text>
<text x="54.4" y="16.5" transform="rotate(-90 54.4 16.5)">1</text>
<text x="75.6" y="14" transform="rotate(-90 75.6 14)">2</text>
<text x="101.7" y="15.3" transform="rotate(-90 101.7 15.3)">2</text>
<text x="35.8" y="22.6" transform="rotate(-90 35.8 22.6)">2</text>
<text x="54.4" y="23.9" transform="rotate(-90 54.4 23.9)">2</text>
<text x="81.8" y="19.6">1</text>
<text x="89.2" y="19.6">2</text>
<text x="91.8" y="21.5" transform="rotate(-90 91.8 21.5)">1</text>
<text x="96.8" y="19.6">1</text>
<text x="106.7" y="19.6">4</text>
<text x="65.7" y="24.7" transform="rotate(-90 65.7 24.7)">B1</text>
<text x="66.9" y="24.7" transform="rotate(-90 66.9 24.7)">B3</text>
<text x="91.8" y="27.6" transform="rotate(-90 91.8 27.6)">2</text>
<text x="101.7" y="25.1" transform="rotate(-90 101.7 25.1)">3</text>
<text x="63.2" y="32">1</text>
<text x="69.3" y="32">2</text>
<text x="30.8" y="40.8">1</text>
<text x="38.2" y="40.8">2</text>
<text x="55.7" y="40.8">8</text>
<text x="55.7" y="38.3">9</text>
<text x="68.1" y="38.3">4</text>
<text x="68.1" y="40.8">3</text>
<text x="75.6" y="37.6" transform="rotate(-90 75.6 37.6)">1</text>
<text x="81.8" y="37.6" transform="rotate(-90 81.8 37.6)">1</text>
<text x="88.1" y="37.6" transform="rotate(-90 88.1 37.6)">1</text>
<text x="17.1" y="47">1</text>
<text x="30.8" y="43.3">1</text>
<text x="34.5" y="43.3">2</text>
<text x="38.3" y="45.7">1</text>
<text x="42" y="45.7">2</text>
<text x="55.7" y="45.7">6</text>
<text x="55.7" y="43.3">7</text>
<text x="68.1" y="45.7">1</text>
<text x="68.1" y="43.3">2</text>
<text x="75.6" y="47.6" transform="rotate(-90 75.6 47.6)">1</text>
<text x="95.1" y="43.9">SM_RFFE2_CLK</text>
<text x="95.6" y="46.4">SM_RFFE2_DATA</text>
<text x="17.1" y="48.2">2</text>
<text x="25.8" y="48.2">2</text>
<text x="32" y="48.2">1</text>
<text x="55.1" y="48.2">10</text>
<text x="68.1" y="48.2">5</text>
<text x="75.6" y="51.3" transform="rotate(-90 75.6 51.3)">2</text>
<text x="61.8" y="68.2">1</text>
<text x="132.9" y="69.4">1</text>
<text x="134.1" y="71.9">1</text>
<text x="139" y="69.4">2</text>
<text x="140.3" y="71.9">2</text>
<text x="152" y="69.4">A3</text>
<text x="152" y="66.9">B2</text>
<text x="152" y="71.9">B4</text>
<text x="162.7" y="69.4">A1</text>
<text x="162.7" y="66.9">A2</text>
<text x="162.7" y="71.9">B1</text>
<text x="194.9" y="70.1">SSC_SENSOR_I2C1_SCL</text>
<text x="107.4" y="72.5">SAR_SENSOR1</text>
<text x="129.1" y="75" transform="rotate(-90 129.1 75)">1</text>
<text x="150.3" y="76.2" transform="rotate(-90 150.3 76.2)">1</text>
<text x="152" y="74.4">B3</text>
<text x="162.7" y="74.4">A4</text>
<text x="173.9" y="77.5" transform="rotate(-90 173.9 77.5)">1</text>
<text x="194.8" y="72.6">SSC_SENSOR_I2C1_SDA</text>
<text x="129.1" y="78.7" transform="rotate(-90 129.1 78.7)">2</text>
<text x="150.3" y="82.4" transform="rotate(-90 150.3 82.4)">2</text>
<text x="173.9" y="81.2" transform="rotate(-90 173.9 81.2)">2</text>
<text x="53.2" y="99.3">1</text>
<text x="54.5" y="101.7">1</text>
<text x="54.5" y="96.8">1</text>
<text x="56.9" y="99.3">2</text>
<text x="58.1" y="101.7">2</text>
<text x="61.8" y="96.8">2</text>
<text x="71.9" y="101.7">7</text>
<text x="71.9" y="99.3">8</text>
<text x="71.9" y="96.8">9</text>
<text x="84.2" y="101.7">2</text>
<text x="84.2" y="96.8">4</text>
<text x="84.2" y="99.3">3</text>
<text x="124.2" y="98.7" transform="rotate(-90 124.2 98.7)">1</text>
<text x="18.3" y="106.7">1</text>
<text x="18.3" y="107.9">2</text>
<text x="54.5" y="104.2">1</text>
<text x="58.1" y="104.2">2</text>
<text x="71.2" y="106.7">10</text>
<text x="71.9" y="104.2">6</text>
<text x="84.2" y="104.2">1</text>
<text x="84.2" y="106.7">5</text>
<text x="110.9" y="102.4">SM_RFFE2_CLK</text>
<text x="111.4" y="104.9">SM_RFFE2_DATA</text>
<text x="124.2" y="102.3" transform="rotate(-90 124.2 102.3)">2</text>
<text x="22.1" y="111.1" transform="rotate(-90 22.1 111.1)">1</text>
<text x="44.5" y="111.1" transform="rotate(-90 44.5 111.1)">2</text>
<text x="96.8" y="112.3" transform="rotate(-90 96.8 112.3)">2</text>
<text x="96.8" y="108.6" transform="rotate(-90 96.8 108.6)">1</text>
<text x="103" y="112.3" transform="rotate(-90 103 112.3)">2</text>
<text x="103" y="108.6" transform="rotate(-90 103 108.6)">1</text>
<text x="165.1" y="111.7">1</text>
<text x="18.3" y="117.9">1</text>
<text x="18.3" y="119.2">2</text>
<text x="22.1" y="114.8" transform="rotate(-90 22.1 114.8)">2</text>
<text x="24.6" y="117.9">1</text>
<text x="32" y="117.9">2</text>
<text x="37.8" y="118.5">SAR_SENSOR1</text>
<text x="44.5" y="118.5" transform="rotate(-90 44.5 118.5)">1</text>
<text x="166.4" y="124.2">1</text>
<text x="147.7" y="135.3">1</text>
<text x="147.7" y="136.6">2</text>
<text x="159.7" y="136.6">Title</text>
<text x="164.6" y="137.8">F1 MAIN</text>
<text x="159.7" y="140.3">Size</text>
<text x="160.9" y="141.6">A3</text>
<text x="164.6" y="140.3">Document Number</text>
<text x="164.6" y="141.6">Reserved(for PA)</text>
<text x="159.7" y="144.1">Date:</text>
<text x="166.2" y="144.1">Friday, December 18, 2020</text>
<text x="184.6" y="144.1">Sheet</text>
<text x="190.8" y="144.1">1</text>
<text x="198.2" y="144.1">5</text>
</g>
<g font-size="1.1" fill="#000080">
<text x="77.1" y="9.7">A0135</text>
<text x="77.1" y="11">NM</text>
<text x="17.4" y="12.9">J0100</text>
<text x="43.6" y="13.5">A0102</text>
<text x="43.6" y="16">±5%</text>
<text x="48.5" y="13.5">0R</text>
<text x="48.5" y="16">0201</text>
<text x="69.2" y="13.5">A0112_NM</text>
<text x="69.2" y="15">TCP-5027UA-DT</text>
<text x="77.1" y="12.2">0201</text>
<text x="97.7" y="16">J0101</text>
<text x="17.4" y="19.2">818017540</text>
<text x="38.6" y="19.7">A0119</text>
<text x="38.6" y="21.2">NM</text>
<text x="38.6" y="22.2">0402</text>
<text x="56.7" y="18.5">A0109</text>
<text x="56.7" y="19.9">NM</text>
<text x="57.2" y="22.2">0201</text>
<text x="80.9" y="18.5">A0117</text>
<text x="82.1" y="21">±2%</text>
<text x="87.1" y="21">0402</text>
<text x="87.1" y="18.5">4nH</text>
<text x="93.3" y="23.5">A0105</text>
<text x="93.3" y="24.7">NM</text>
<text x="93.3" y="26">0201</text>
<text x="102" y="24.7">818002131</text>
<text x="58.1" y="35.4">S0102</text>
<text x="62.2" y="30.9">A0108</text>
<text x="62.2" y="33.4">±5%</text>
<text x="67.2" y="30.9">0R</text>
<text x="67.2" y="33.4">0201</text>
<text x="74.7" y="33.7">TP0101</text>
<text x="74.7" y="32.2">TP0.3_nsng</text>
<text x="80.9" y="33.7">TP0102</text>
<text x="80.9" y="32.2">TP0.3_nsng TP0.3_nsng</text>
<text x="87.1" y="33.7">TP0103</text>
<text x="27.3" y="39.6">A0127 6nH</text>
<text x="34.8" y="39.6">±2%</text>
<text x="39.8" y="39.6">0402</text>
<text x="12.4" y="45.2">J0108</text>
<text x="27.3" y="42.1">A0114 0.8pF</text>
<text x="34.8" y="42.1">0201</text>
<text x="34.8" y="44.6">A0126 0.5pF</text>
<text x="38.6" y="42.1">25V +/-0.1pF</text>
<text x="42.3" y="44.6">0201</text>
<text x="46" y="44.6">50V +/-0.1pF</text>
<text x="71.8" y="47.1">A0138</text>
<text x="12.4" y="51.6">818017540</text>
<text x="21.1" y="50.8">A0134 0R</text>
<text x="27.3" y="50.8">±5% 0201</text>
<text x="58.3" y="52.6">QM13344TR13</text>
<text x="71.8" y="48.3">100pF</text>
<text x="72.2" y="52.1">0201</text>
<text x="72.4" y="50.8">25V</text>
<text x="72.7" y="49.6">5%</text>
<text x="158.2" y="65.3">U0100</text>
<text x="58.3" y="71.2">XM-217-XC-007-CL</text>
<text x="59.5" y="66.5">K0100</text>
<text x="131.9" y="68.2">A0133 560R</text>
<text x="139.4" y="68.2">±5% 0201</text>
<text x="124.5" y="75.7">A0111</text>
<text x="125.7" y="77">68pF</text>
<text x="131.9" y="73.2">A0131 560R</text>
<text x="139.4" y="73.2">±5% 0201</text>
<text x="156.9" y="77.5">SX9325</text>
<text x="175.5" y="77">A0104</text>
<text x="125.7" y="78.2">0201</text>
<text x="125.7" y="79.5">50V</text>
<text x="125.7" y="80.7">5%</text>
<text x="151.8" y="80.7">±5%</text>
<text x="151.8" y="82">0201</text>
<text x="152.6" y="78.2">A0110</text>
<text x="152.6" y="79.7">0R</text>
<text x="175.5" y="78.2">1uF</text>
<text x="175.5" y="82">0201</text>
<text x="175.5" y="80.7">10V</text>
<text x="175.5" y="79.5">+/-20%</text>
<text x="52.2" y="95.6">A0128 39nH</text>
<text x="59.7" y="95.6">±2% 0402</text>
<text x="74.3" y="93.9">S0103</text>
<text x="48.5" y="100.6">0201</text>
<text x="49.8" y="99.4">A0107</text>
<text x="51" y="101.9">A0106</text>
<text x="52.2" y="100.6">50V</text>
<text x="57.2" y="100.6">±0.1pF</text>
<text x="58.5" y="99.4">3.6pF</text>
<text x="59.7" y="101.9">1.5pF</text>
<text x="120.4" y="98.1">A0100</text>
<text x="120.4" y="99.4">100pF</text>
<text x="120.9" y="101.9">25V</text>
<text x="121.2" y="100.6">5%</text>
<text x="13.7" y="105">J0102</text>
<text x="49.8" y="103.1">0201</text>
<text x="51" y="106.8">A0129</text>
<text x="53.5" y="103.1">50V</text>
<text x="56" y="106.8">0.2pF</text>
<text x="58.5" y="103.1">±0.1pF</text>
<text x="59.7" y="106.8">0201</text>
<text x="63.5" y="106.8">50V +/-0.1pF</text>
<text x="120.7" y="103.1">0201</text>
<text x="13.7" y="111.3">818018761</text>
<text x="24.4" y="110.3">A0101</text>
<text x="24.9" y="113.1">68pF</text>
<text x="24.9" y="111.8">5%</text>
<text x="46" y="111.8">A0120</text>
<text x="46" y="113.1">30nH</text>
<text x="74.4" y="111.1">QM13344TR13</text>
<text x="98.3" y="108.1">A0136</text>
<text x="98.3" y="109.3">22pF</text>
<text x="98.3" y="113.1">0201</text>
<text x="98.3" y="111.8">50V</text>
<text x="98.3" y="110.6">5%</text>
<text x="104.5" y="108.1">A0137</text>
<text x="104.5" y="109.3">22pF</text>
<text x="104.5" y="113.1">0201</text>
<text x="104.5" y="111.8">50V</text>
<text x="104.5" y="110.6">5%</text>
<text x="161.8" y="110.1">J0106</text>
<text x="13.7" y="116.2">J0105</text>
<text x="24.9" y="115.5">0201</text>
<text x="24.9" y="114.3">50V</text>
<text x="28.6" y="116.8">A0130</text>
<text x="46" y="114.3">±2%</text>
<text x="46" y="116.8">0402</text>
<text x="161.5" y="114.8">XM-217-XC-186-SP</text>
<text x="13.7" y="122.5">818018761</text>
<text x="28.6" y="120.5">100nH</text>
<text x="28.6" y="122.1">±5%</text>
<text x="28.6" y="123.7">0402</text>
<text x="163" y="122.5">J0112</text>
<text x="162.8" y="127.3">XM-217-XC-186-SP</text>
<text x="144" y="133.7">J0111</text>
<text x="144.1" y="139.7">818018761</text>
</g>
<g font-size="1.1" fill="#004080">
<text x="19.9" y="15.5">1</text>
<text x="19.9" y="16.7">2</text>
<text x="66.5" y="21.8" transform="rotate(-90 66.5 21.8)">RF2</text>
<text x="67.7" y="21.8" transform="rotate(-90 67.7 21.8)">RF1</text>
<text x="67.7" y="18.3" transform="rotate(-90 67.7 18.3)">DC Bias 1</text>
<text x="98.9" y="20.4">SIG. GND4</text>
<text x="102.5" y="23" transform="rotate(-90 102.5 23)">GND2GND1</text>
<text x="57.9" y="41.6">RF2</text>
<text x="57.9" y="39.1">RF1</text>
<text x="64.6" y="39.1">VIO</text>
<text x="65.4" y="41.6">ID</text>
<text x="14.9" y="47.8">1</text>
<text x="57.9" y="46.6">RF4</text>
<text x="57.9" y="44.1">RF3</text>
<text x="62.7" y="46.6">SDATA</text>
<text x="63.5" y="44.1">SCLK</text>
<text x="14.9" y="49.1">2</text>
<text x="57.9" y="49.1">GND</text>
<text x="64" y="49.1">GND</text>
<text x="59.7" y="69">1</text>
<text x="154.9" y="70.2">CS0</text>
<text x="154.9" y="67.7">NIRQ</text>
<text x="158.7" y="67.7">VDD</text>
<text x="158.9" y="70.2">SCL</text>
<text x="154.9" y="75.2">CS2</text>
<text x="154.9" y="72.7">CS1</text>
<text x="158.6" y="75.2">GND</text>
<text x="158.8" y="72.7">SDA</text>
<text x="74" y="100.1">RF2</text>
<text x="74" y="97.6">RF1</text>
<text x="80.7" y="97.6">VIO</text>
<text x="81.5" y="100.1">ID</text>
<text x="16.1" y="107.6">1</text>
<text x="74" y="105.1">RF4</text>
<text x="74" y="102.6">RF3</text>
<text x="74" y="107.6">GND</text>
<text x="78.9" y="105.1">SDATA</text>
<text x="79.7" y="102.6">SCLK</text>
<text x="80.1" y="107.6">GND</text>
<text x="16.1" y="108.8">2</text>
<text x="163" y="112.6">1</text>
<text x="16.1" y="118.8">1</text>
<text x="16.1" y="120">2</text>
<text x="164.3" y="125">1</text>
<text x="145.6" y="136.2">1</text>
<text x="145.6" y="137.5">2</text>
</g>
<g font-size=".9">
<text x="21.5" y=".9">5</text>
<text x="62.2" y=".9">4</text>
<text x="102.8" y=".9">3</text>
<text x="143.5" y=".9">2</text>
<text x="184.1" y=".9">1</text>
<text x=".3" y="19.9">D</text>
<text x="204.8" y="19.9">D</text>
<text x=".3" y="55.6">C</text>
<text x="204.8" y="55.6">C</text>
<text x=".3" y="91.4">B</text>
<text x="204.8" y="91.4">B</text>
<text x=".3" y="127.1">A</text>
<text x="204.8" y="127.1">A</text>
<text x="21.5" y="145.2">5</text>
<text x="62.2" y="145.2">4</text>
<text x="102.8" y="145.2">3</text>
<text x="143.5" y="145.2">2</text>
<text x="184.1" y="145.2">1</text>
</g>
</svg>
